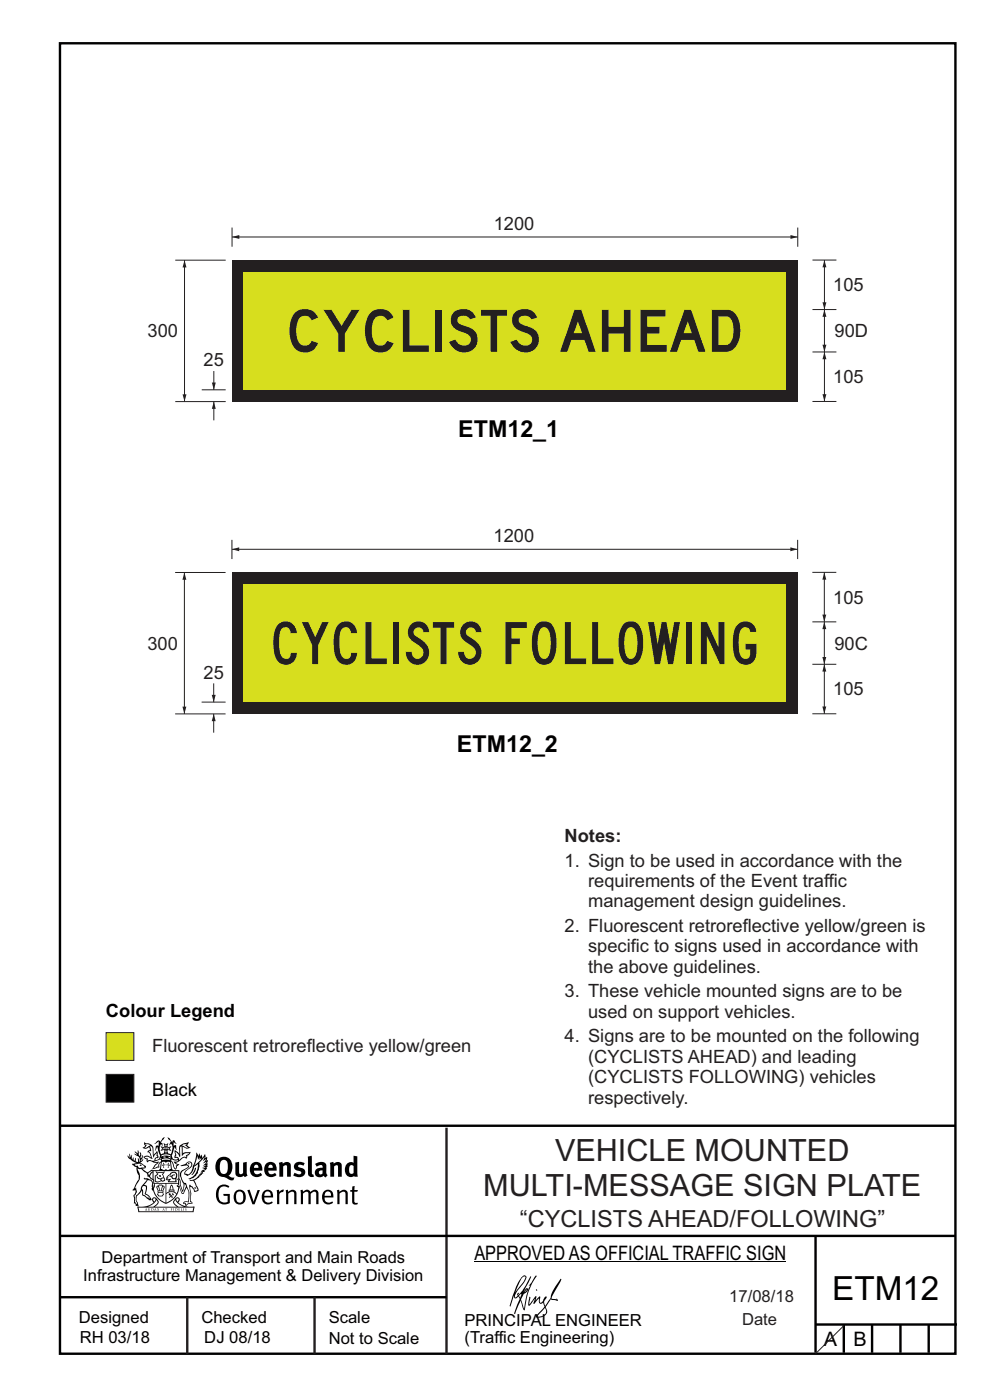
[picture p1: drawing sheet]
<svg xmlns="http://www.w3.org/2000/svg" width="210mm" height="297mm" viewBox="0 0 210 297" stroke-linecap="round" stroke-linejoin="round" font-family="sans-serif">
<path d="M12.7 9.2h190v278h-190zM12.7 238.8h190M12.7 275.2h82M12.7 262.2h190.1M173 262.1v24.9M173 281h30M179 281v6M185 281v6M191 281v6M197 281v6" fill="none" stroke="#000" stroke-width=".51"/>
<path d="M94.7 239.2v48M39.7 275.2v12M66.7 275.2v12" fill="none" stroke="#231f20" stroke-width=".51"/>
<g fill="#000">
<path d="M29.6 247.2l.2-.2 .3 .3z" fill-rule="evenodd"/>
<path d="M30.8 242.7l1.1 .3-.9 .5h-.4l.6-.6zM31.8 243.2h.2a2.44 2.44 0 0 1 .4 1.9l.1 .5 .7-1-.1 .6 .3 .3a.57 .57 0 0 0-.6 .7l-1-.1-.5 .2 .2-.5-.8-.3 .7-.1 .9 .5 .1-.1-.6-1.3-.2-.2 .5-.1zM30.7 242.2l-.1 .5 .2 .3-.6 .5a1.04 1.04 0 0 0 1.4-.2l.2 .7-.3 .1-.2 .4a.94 .94 0 0 1 .8 1l-.2-.1a1.16 1.16 0 0 0-1.5 0l.3 .4 .4 .1 .1 .6 .2 .1 .1-.2a.94 .94 0 0 1 1.1 .2h.8l-1.2 1.3a1.13 1.13 0 0 0 1.2-.2l.4-.1-.1-.4 .5-.8a.83 .83 0 0 0-.6 1.1l-.3-.1-.7 .4 1.1-1.4-.5 .1-.5-.1 1.3-.5-.1-.1-.9 .4v-.4l.2-.1 .3 .1 .1-.3-.2-.5v-.5l-.1-.4-.7 1v-.8a1.42 1.42 0 0 0-1.6-1.8z" fill-rule="evenodd"/>
<path d="M31 256.4l.1 .3h-.2zM31 256.3l-.3 .5 .4-.1 .2 .1z" fill-rule="evenodd"/>
<path d="M31.3 256.3h.3v.5a.25 .25 0 0 0 .2-.2 .25 .25 0 0 0-.1-.3h.1a.29 .29 0 0 1 0 .5 .29 .29 0 0 1-.4 0 .29 .29 0 0 1 0-.5z" fill-rule="evenodd"/>
<path d="M32.2 256.4a.22 .22 0 0 1 .3 .2 .22 .22 0 0 1-.3 .2zM32 256.3l.1 .5a.33 .33 0 0 0 .4 0 .33 .33 0 0 0 0-.5 .33 .33 0 0 0-.5 0z" fill-rule="evenodd"/>
<path d="M29.2 247.8l.3 .2a.61 .61 0 0 1 .8 .4l.3 .2a.8 .8 0 0 1 .6 1l.4 .1 .5 .5a1 1 0 0 1 .5 1.1l-.1 .6v-.4h-.1a.96 .96 0 0 0-.8-1.3l-.2-.2h-.7l-.1-.2-.1 .1 .1 .3h.6l-1.2 1.4-.2 .9-.4 .6a1.33 1.33 0 0 0-.5 1.9l.2 .5a1.26 1.26 0 0 1-.5-1.5l-.1-.3a1.56 1.56 0 0 0 .4-1.8l-.3 .3 .2-.6a3.2 3.2 0 0 0 .7-2.9zM30.4 251.6h.4a2.06 2.06 0 0 1-.1 1.7l.7 .5 .4 .4-.6-.1-.8-.6-.1-1a.51 .51 0 0 1 .1-.9zM28.6 247.1a1.52 1.52 0 0 1 2.1 .5l-1.1 .2-.2-.1-.1-.5-.5 .1zM27.5 244.7v.9l-.3-.4h-.1a3.1 3.1 0 0 0 1.9 1.6h-1l.5 .7 .5 .1 .1 1.1a1.84 1.84 0 0 1-.3 2.5l-.4 .9-.3 .3 .2 .2 .4-.2 .1 .5-.2 .4-.3 .2 .1 1.8 .2-.1 .3 .6h.1h.4l-.1-.5a1.3 1.3 0 0 1-.1-1.7l.9-1 .1 1 .6 .3 .5 .5 .1-.1 .2 .3h.5a1.85 1.85 0 0 0-1.2-1.4l.1-.3a1.39 1.39 0 0 0 0-1.4l-.5-.1 .5-.6a.66 .66 0 0 1 .9-.4 .66 .66 0 0 1 .3 .9l-.1 .5 .2-.1v.1l-.1 .3 .2 .5 .1-.2a2.24 2.24 0 0 0 .1-2.2 .73 .73 0 0 1-.7-.7 .73 .73 0 0 1 .6-.8v-.2a.94 .94 0 0 0-.9 .9 .48 .48 0 0 1-.1-.6 .48 .48 0 0 1 .5-.3l.5-.2a.51 .51 0 0 0-.8 .2l-.5 .2-1-.8 .6-.1 .2-.4-1.2-.7 .5-.5v-.3l-.5 .4 .1-.2a.69 .69 0 0 0 .2-1.1v.5l-.2 .2v-1l-.3-.2 .1 .5-.1 .2-.4-1.2v.7l-.6-.4 .5 .7-.6-.2 .3 .2a1 1 0 0 1 .7 1.5l-.2-.8v.8l-.5-.2v-.7l-.2 .6-.2-.1-.1-.6-.2 .5-.2-.3 .1-.7-.2 .5z" fill-rule="evenodd"/>
<path d="M32.9 256.4l.1 .3h-.2zM32.9 256.3l-.2 .5 .3-.1 .2 .1z" fill-rule="evenodd"/>
<path d="M33.7 249.3h.4l.1 .3h-.3z" fill-rule="evenodd"/>
<path d="M33.3 256.3h.2l.1 .2 .2-.2-.2 .2 .2 .3-.3-.2-.1 .2h-.1l.2-.2z" fill-rule="evenodd"/>
<path d="M34.7 256.4l.1 .3h-.2zM34.7 256.3l-.3 .5 .4-.1 .2 .1z" fill-rule="evenodd"/>
<path d="M34.2 250.2a.3 .3 0 0 0 .6 0 .3 .3 0 0 0-.6 0zM33.3 248.7l.3 .3-.3 .4a.79 .79 0 0 0 0 1.3l.8-.3-.1-.2a.55 .55 0 0 1-.7-.6l.1-.1 .2 .3 .3 .2 .8-.2-.4-.7 .4-.4-.7 .2zM33 248.5l1.1 .2 .9-.2-.4 .6 .4 1.2a.56 .56 0 0 1-.8 .3h-.2a.73 .73 0 0 1-.9 .2 .73 .73 0 0 1-.3-1v-.4l.6-.4z" fill-rule="evenodd"/>
<path d="M34.5 251.8h.2v.2l-.2 .6h-.2zM33.6 253h.9v.2a.55 .55 0 0 1-.8 .4v-.1l-.2-.1zM33.4 251.8h.2l.2 .8h-.2zM33.6 252.7h.8l.1 .2h-.8zM33.8 251.5h.5l-.2 1.1h-.1zM33.3 251.6l-.1 .3 .3 1.1a.48 .48 0 0 0-.1 .5 .48 .48 0 0 0 .5 .3h.5a.49 .49 0 0 0 .2-.8l.3-1.1-.1-.3a1.42 1.42 0 0 0-1.5 0z" fill-rule="evenodd"/>
<path d="M34.6 246.7l.2 .1v.3h.3l-.3 .1-.1 .5v-.5h-.4l.4-.1z" fill-rule="evenodd"/>
<path d="M35 256.3h.5l-.2 .1v.4h-.2l.1-.4z" fill-rule="evenodd"/>
<path d="M34.3 246.6a.57 .57 0 0 1 .9 .2 .57 .57 0 0 1 .9-.2l.2 1.4h-.2a.57 .57 0 0 1-.9 0 .69 .69 0 0 1-1.1 0zM34.2 245.8l-.3 2.2-.2 .3h3l-.2-.3-.3-2.2h-.2v.3l-.8-.1-.8 .1v-.3z" fill-rule="evenodd"/>
<path d="M34.2 245.2a1.51 1.51 0 0 1 2 .2 2.67 2.67 0 0 0-2.1 0zM35.7 245.4l.4 .1 .1 .3-.4-.2zM34.6 245.4l.5-.1 .1 .3h-.4zM34 245.6l.3 .1-.3 .1zM34.9 244.7l.3-.2 .3 .2zM34.9 243.4h.2v.4h-.2zM35 242.9l.2 .1 .2-.1-.1 .3h-.2zM35.1 244.1h.2l.1 .3-.2-.1-.2 .1zM35.3 243.4h.2v.4h-.2zM34.4 243.4l.3 .1 .1 .3-.4 .1 .2-.2zM35.7 243.5l.3-.1-.2 .3 .2 .2-.4-.1zM32.7 242.7l1-.5-.1 1-.2-.2-.3 .1-.3 1.1 .5-.9 .3 .8a1.84 1.84 0 0 1 .2 1.8l.4 .1a2.48 2.48 0 0 1 2.2 0l.2-.3-.2-.6 .7-1.8 .4 .7-.2-1.1h-.2l-.2 .2v-.9l.6 .5-.6-.8-.3 .1-.1 .4-.5-.9-.5-.3 .2 .4 .6 .6-.5 .8 .4-.4a2.06 2.06 0 0 1 0 2.3l-.5-.2-.2-.6 .1-.1 .8 .2-.4-.5 .4-.5-.7 .2-.2-.2 .2-.7-.5 .3-.5-.3 .2 .7-.2 .2-.7-.2 .4 .5-.4 .5 .8-.2 .1 .1-.2 .6-.5 .2a2.02 2.02 0 0 1 0-2.2l.3 .5-.1-.7-.3-.1 .8-1.2-.4 .3-.5 .8-.2-.3a.8 .8 0 0 0-.8 .5z" fill-rule="evenodd"/>
<path d="M35.6 246.7l.2 .1-.1 .3 .4 .1h-.4v.5l-.1-.5-.3-.1h.3z" fill-rule="evenodd"/>
<path d="M36 252.5h.8v.3h-.8zM36.4 251.5l.2 .9h-.4zM36.4 251.3l-.3 .5-.1 .6h-.2v.4l-.7 .4 .2 .1a1.48 1.48 0 0 1 2.1 .1l.2-.1-.6-.5v-.4h-.2l-.1-.6z" fill-rule="evenodd"/>
<path d="M36.2 256.3h.3l-.1 .1v.1h.1l-.1 .1v.2h-.2z" fill-rule="evenodd"/>
<path d="M36.7 256.3h.2v.5h-.2z" fill-rule="evenodd"/>
<path d="M35.8 253.2h.4l.1 .4 .3-.3-.2-.2a.38 .38 0 0 1 .5 .5l-.2-.2-.3 .3 .3 .2-.3 .3-.1-.4-.4 .3-.1-.1 .4-.3-.1-.2-.2 .1z" fill-rule="evenodd"/>
<path d="M35.6 249.6l.7-.4a.58 .58 0 0 1 1-.2 .58 .58 0 0 1-.4 1l-.3-.3a.43 .43 0 0 1 .6-.4v-.1a.57 .57 0 0 0-.8 .2h-.2l-.3 .1 .4 .2a.55 .55 0 0 0 .9 .4v.5h-1.3l.3-.4-.1-.2-.6 .2 .2-.3-.2-.1zM35.4 249.6l-.1 .2a.39 .39 0 0 0 .2 .6l.3-.1-.2 .5h1.9l-.1-.8a.86 .86 0 0 0-.1-1.3 .86 .86 0 0 0-1.3 .4z" fill-rule="evenodd"/>
<path d="M37.3 256.4a.22 .22 0 0 1 .3 .2 .22 .22 0 0 1-.3 .2zM37.1 256.3v.5a.33 .33 0 0 0 .5 0 .33 .33 0 0 0 0-.5 .33 .33 0 0 0-.5 0z" fill-rule="evenodd"/>
<path d="M37.8 256.3h.4l-.2 .1v.1h.1l-.1 .1v.2h.2h-.4z" fill-rule="evenodd"/>
<path d="M32.4 248.2h5.6v2.1l-.2-.1v-1.8h-5.2v2.6h5.2v-.8l.1 .2-.1 1.1v-.4h-2.5v4a4.1 4.1 0 0 0 2.6-3.5l.1-.1a4 4 0 0 1-2.8 3.9 4.2 4.2 0 0 1-2.8-4.7l.1 1.2 .1-.1a3.8 3.8 0 0 0 2.5 3.3v-4h-2.5l-.2-.8z" fill-rule="evenodd"/>
<path d="M38.4 256.3h.2l-.1 .4 .2 .1h-.3z" fill-rule="evenodd"/>
<path d="M38.5 243l.5-.3 .7-.1-.6 .4 .8 .5h-.3zM38.3 243.3l.2-.1 .1 2a1.69 1.69 0 0 1 1.6-.6l-.8 .5 .1 .4a1.1 1.1 0 0 0-1.5 .6l-.1-.4-.2-.2-.5-.1 .3-.4-.3-.6a1.42 1.42 0 0 1 .8 1.1l.2-.2zM37.1 243.9l.1 1.1-.2 .2 .1 .5h.5l.1 .2a.96 .96 0 0 1-1.1-.2l-.1 .2a1.06 1.06 0 0 0 1.3 .2v.1a.72 .72 0 0 1-1 .2l.3 .4 .6 .3-.4 .1-.1 .7-.2-.3-.4-1.1-.4-.4 .4 .8a1.54 1.54 0 0 0 .7 1.2l.2-.2a.58 .58 0 0 1 .4-.8l.2-.2-.3 .1-.5-.3 .9-.5a.93 .93 0 0 1 1.2-.6v.2l.2-.1 .1-.5a.99 .99 0 0 0 .7-.9l-1.3 .2-.3 .2-.1-1.4 .9 .4 .9-.3-.4-.1-.5-.3 .4-.8-.6 .3a1.46 1.46 0 0 0-1.4 2.1v.3l-.2-.4z" fill-rule="evenodd"/>
<path d="M38.9 256.3h.2v.5h-.2z" fill-rule="evenodd"/>
<path d="M39.3 256.3h.2l-.1 .1 .2 .3-.2 .1h-.1v-.1h.2z" fill-rule="evenodd"/>
<path d="M29.4 256.2h11.6l-.1 .8h-11.4zM31.3 256l.5-.2a2.48 2.48 0 0 0 1.4-1.3l.3 .6-.5 .6-.5 .3zM32.5 254.3l.3-.1 .2 .1-.3 .6zM37.2 254.5a2.65 2.65 0 0 0 1.8 1.5h-1.1l-.5-.3-.5-.6zM37.4 254.3l.2-.1 .3 .1-.3 .6zM29.2 255.9l.1 1.3h11.8l.2-1.1-.2-.2a4.1 4.1 0 0 1-3.3-.8l.3-.4-.1-.6a1.06 1.06 0 0 0-1.3 .9l.2 .5 .6 .5h-4.7l.3-.2a.84 .84 0 0 0 .6-.7 .84 .84 0 0 0-.5-.8l-.3-.3-.5 .1-.1 .6 .3 .4a4.2 4.2 0 0 1-3.4 .8z" fill-rule="evenodd"/>
<path d="M41.3 247.8l.3-.1-.2 .8-.6 .7h-.2l.5-.6z" fill-rule="evenodd"/>
<path d="M41.2 251.9h.3l.2 .2h-.4z" fill-rule="evenodd"/>
<path d="M39.7 246.8l.3-.2 .5 .2a.88 .88 0 0 1-.6 1.1 1.22 1.22 0 0 0-.8 1.3l.5 .1a.72 .72 0 0 0 .9-.3l.5-.9 .2-.6 .8-.5v.2a2.85 2.85 0 0 1-2 2.8l.1 .1a2.13 2.13 0 0 0 1.9-1.4v-.3a2.01 2.01 0 0 0 .3-1.7l1.1-1.3-.4 1 .7-.5-.7 .9 .8-.4-.8 .9 .7-.2-.9 .6 .8-.2-.8 .5h.7l-.8 .3 .3 .1-.4 .1 .2 .3h-.4l.2 .3h-.4l.1 .2h-.1a2.16 2.16 0 0 1-2 1.1l.1 .1h.4a.76 .76 0 0 1 .7 .8l.5 1.2-.6 .1a1.45 1.45 0 0 0-1.1-1.3l.2 1.8-.1 1.9 .4 .2a1.07 1.07 0 0 0-1.2 .4v-.2l-.5-.2a.87 .87 0 0 1 1.1-.1v-.8a4.4 4.4 0 0 0-.6-3l-.1-.4-.2 .1a2.16 2.16 0 0 1-.7-2.2l.3-.4 1.2-.8a.55 .55 0 0 0-.4-.7zM37.8 250.2a.76 .76 0 0 1 .3 1l.6 1.6 .4-1.6 .2 .1a.61 .61 0 0 1-.1 .9l-.3 .8-.2 .1-.7-1.7-.3 .2a1.18 1.18 0 0 0 .1-1.4zM41.8 245.2l.2 .8 .3-.5v.6l.4-.5a1.9 1.9 0 0 1-1.2 1.4l-.3 .3zM38.2 247.3l1.4-.1 .2 .1v.3l-.5 .3a1.26 1.26 0 0 0-.9 1.9l.2 .7a1.84 1.84 0 0 1 .1 2l-.4-1.3a.96 .96 0 0 0-.4-1.2l-.4 .2a.78 .78 0 0 1 0 1.3l.1 .2 .4 .1 .4 1.1a.38 .38 0 0 0 .2 .3 .38 .38 0 0 0 .4 0l.6-1.2a2.94 2.94 0 0 1 .4 2.5l-.1 .4h-.8l-.3 .3v.2h.4l.1 .4 .2 .1a1.02 1.02 0 0 1 1.3-.5v-.4l-.3-.1 .1-1.8-.3-1.4 .1 .1a1.14 1.14 0 0 1 .8 1 .63 .63 0 0 0 .8-.2 .63 .63 0 0 0-.2-.9l-.6-1.3 .9-.6 .2-.3h.3l-.1-.2 .4-.1-.1-.2h.3l-.1-.3 .5-.1-.2-.2 .6-.4v-.2h-.2l.4-.5h-.3l.3-.5-.4 .1 .4-.5v-.3l-.3 .1 .2-.6-.1-.2-.4 .3v-.9l-.6 .9-.2-.8-.2 .5-.3-.8-.1 .7-.5-.8-.1 1.4-.6 1.8a1.81 1.81 0 0 1-1 1.5l-.6-.2a1.75 1.75 0 0 1 1.1-1.3 .75 .75 0 0 0 .1-1.2 .75 .75 0 0 0-1.2 .4z" fill-rule="evenodd"/>
<path d="M46.4 251.7a1.72 1.72 0 0 1 2.3 0l-.3 .3a1.24 1.24 0 0 0-1.4-.2 1.24 1.24 0 0 0-.6 1.3 1.49 1.49 0 0 0 1.2 2l.7-.1v-1.3h-.8l-.1-.4h1.3v1.9a1.93 1.93 0 0 1-2.2-.1 1.93 1.93 0 0 1-.7-2.1l.2-.8z" fill-rule="evenodd"/>
<path d="M47 246.2a2.55 2.55 0 0 0 0 2.7l.3 .1a.81 .81 0 0 0 1-.9v-.6a1.04 1.04 0 0 0-1.1-1.4zM46.3 245.8a1.82 1.82 0 0 1 2.1-.2 1.82 1.82 0 0 1 .9 1.9 2.29 2.29 0 0 1-.8 1.9l.7 .4h.5l-.2 .5a2.87 2.87 0 0 1-2-.6 2.12 2.12 0 0 1-1.7-3.1z" fill-rule="evenodd"/>
<path d="M50.4 252.9a1.65 1.65 0 0 0 .2 2.2 .99 .99 0 0 0 1-1.4 .78 .78 0 0 0-.4-.8 .78 .78 0 0 0-.8 0zM50 252.6a1.33 1.33 0 0 1 1.6 0 1.33 1.33 0 0 1 .5 1.4 1.31 1.31 0 0 1-1.3 1.5 1.31 1.31 0 0 1-1.2-1.6v-.5z" fill-rule="evenodd"/>
<path d="M49.9 246.6l.8-.1v2a.46 .46 0 0 0 .3 .6 .46 .46 0 0 0 .6-.3v-2.2l.7-.1v2.3l.2 .6-.5 .3-.3-.3a1.02 1.02 0 0 1-1.2 .3 1.02 1.02 0 0 1-.6-1.1z" fill-rule="evenodd"/>
<path d="M52.5 252.5l.4-.1 .9 2.6 .8-2.5h.5l-1.1 3h-.5z" fill-rule="evenodd"/>
<path d="M54 247.3l-.1 .5h.9a.49 .49 0 0 0-.2-.6 .49 .49 0 0 0-.6 .1zM53.4 246.9a1.34 1.34 0 0 1 1.6-.2 1.34 1.34 0 0 1 .6 1.5v.1h-1.7a.77 .77 0 0 0 .5 .8 .77 .77 0 0 0 .9-.3l.3 .5a1.59 1.59 0 0 1-2 .1 1.59 1.59 0 0 1-.5-2z" fill-rule="evenodd"/>
<path d="M56.3 253l-.2 .7h1.3a.7 .7 0 0 0-.3-.8 .7 .7 0 0 0-.8 .1zM55.9 252.8a1.22 1.22 0 0 1 1.5-.2 1.22 1.22 0 0 1 .5 1.4h-1.8a.93 .93 0 0 0 .5 1.1 .93 .93 0 0 0 1.1-.3l.2 .3a1.43 1.43 0 0 1-1.8 .2 1.43 1.43 0 0 1-.6-1.7z" fill-rule="evenodd"/>
<path d="M57 247.3l-.1 .5h1a.49 .49 0 0 0-.2-.6 .49 .49 0 0 0-.7 .1zM56.4 246.9a1.34 1.34 0 0 1 1.6-.2 1.34 1.34 0 0 1 .7 1.5v.1h-1.8a.77 .77 0 0 0 .5 .8 .77 .77 0 0 0 .9-.3l.4 .5a1.59 1.59 0 0 1-2.1 .1 1.59 1.59 0 0 1-.5-2z" fill-rule="evenodd"/>
<path d="M58.7 252.5l.4-.1 .1 .5 .4-.4 .6-.1-.2 .5a.66 .66 0 0 0-.8 .7v1.9h-.4z" fill-rule="evenodd"/>
<path d="M59.2 246.7l.7-.2 .1 .4a.95 .95 0 0 1 1-.4 .95 .95 0 0 1 .7 .9v2.2h-.8v-2.2a.46 .46 0 0 0-.8 .1v2.1h-.8z" fill-rule="evenodd"/>
<path d="M60.6 252.5l.4-.1 .1 .5a.94 .94 0 0 1 1-.5 .94 .94 0 0 1 .8 .8v2.3h-.5l-.1-2.6a.81 .81 0 0 0-1.2 .3v2.3h-.4z" fill-rule="evenodd"/>
<path d="M62.6 246.9a1.75 1.75 0 0 1 2-.1l-.2 .5-.6-.2a.43 .43 0 0 0-.6 .3l.4 .3a1.04 1.04 0 0 1 1.2 1.1 1.04 1.04 0 0 1-1.4 .9l-1.2-.3 .3-.6 1 .3 .4-.3a.88 .88 0 0 0-1-.5l-.4-.3-.1-.3z" fill-rule="evenodd"/>
<path d="M65.3 245.4l.8-.2 .1 3.8 .3 .1 .1 .5a.88 .88 0 0 1-1-.1 .88 .88 0 0 1-.3-.9z" fill-rule="evenodd"/>
<path d="M63.7 252.5l.5-.1 .1 .4 .4-.3a.78 .78 0 0 1 1.1 .4 .9 .9 0 0 1 1-.5 .9 .9 0 0 1 .8 .8v2.3h-.5l-.1-2.5a.67 .67 0 0 0-1.1 .3v2.2h-.5v-2.4l-.4-.3-.7 .4v2.3h-.5z" fill-rule="evenodd"/>
<path d="M67.8 248.4a.43 .43 0 0 0-.1 .7 .43 .43 0 0 0 .7-.2v-.6zM66.8 246.9a1.7 1.7 0 0 1 2.4 .1v1.9l.3 .4-.4 .5-.5-.4a1.03 1.03 0 0 1-1.7-.1 1.03 1.03 0 0 1 .8-1.5l.7-.1v-.4a.8 .8 0 0 0-1.2 .2z" fill-rule="evenodd"/>
<path d="M69 253l-.1 .7h1.3a.7 .7 0 0 0-.3-.8 .7 .7 0 0 0-.9 .1zM68.7 252.8a1.22 1.22 0 0 1 1.5-.2 1.22 1.22 0 0 1 .5 1.4h-1.8a.93 .93 0 0 0 .4 1.1 .93 .93 0 0 0 1.2-.3l.1 .3a1.44 1.44 0 0 1-1.7 .2 1.44 1.44 0 0 1-.6-1.7z" fill-rule="evenodd"/>
<path d="M70 246.7l.7-.2 .1 .4a.95 .95 0 0 1 1-.4 .95 .95 0 0 1 .7 .9v2.2h-.8v-2.2a.46 .46 0 0 0-.8 .1v2.1h-.8z" fill-rule="evenodd"/>
<path d="M71.4 252.5l.5-.1 .1 .5a.94 .94 0 0 1 1-.5 .94 .94 0 0 1 .8 .8v2.3h-.5l-.1-2.6a.81 .81 0 0 0-1.2 .3v2.3h-.4z" fill-rule="evenodd"/>
<path d="M74.3 247.2a1.48 1.48 0 0 0 0 1.8h.5l.2-.2v-1.4l-.3-.2zM75 245.2l.8 .1 .1 4.3h-.7l-.1-.1a1.26 1.26 0 0 1-1.4 0 1.26 1.26 0 0 1-.5-1.4 1.29 1.29 0 0 1 .4-1.3 1.29 1.29 0 0 1 1.4-.1z" fill-rule="evenodd"/>
<path d="M74.7 251.7l.5-.1v.9h.7l-.1 .3h-.6v2.2l.1 .1h.5l.1 .3a.75 .75 0 0 1-1.2-.5v-2.1h-.4v-.3h.4z" fill-rule="evenodd"/>
<circle cx="40" cy="246.8" r=".17"/>
</g>
<path d="M100.6 267.7h66.2" fill="none" stroke="#000" stroke-width=".21"/>
<g fill="#000001">
<path d="M111.6 273.7l.2-.2-.5 .7zM110.4 274.5l.3 .1-.3 .7-.3-.4zM110.9 270.9l.5-.1a9.3 9.3 0 0 1-2 3.2l-.1 .2 1-2.5zM110.6 271a14.7 14.7 0 0 0-2.2 4.9l-.3 1.2 .1 .1 .8-2.4a.42 .42 0 0 0 .2 .7 .42 .42 0 0 0 .6-.3l.2-.2 .2 .6-1.1 3.1h.2l1.1-2.8 .6 1.9 .2 .2 .2-.5a13.5 13.5 0 0 1 2-6.2l.5-.5-.2-.2-1.6 2.1 .4-.1a14.9 14.9 0 0 0-1.3 5.1l-.4-1.2a1.39 1.39 0 0 1 .2-1.8l.1-.2a.92 .92 0 0 0 .8-1.2 .75 .75 0 0 0-.7 .7l-.2 .2 1.6-3.4h-.1l-.4 .7a10.5 10.5 0 0 1-2.2 3.2l.2-.4a.32 .32 0 0 0-.4 .2 .32 .32 0 0 0 .1 .4l-.5 .4a3.2 3.2 0 0 1 1.1-2.3l.5-.6a2.49 2.49 0 0 0 .7-1.6l-.3-.2z" fill-rule="evenodd"/>
<path d="M115.6 277.5a1.15 1.15 0 0 1 .1 1.3 1.15 1.15 0 0 1-1.2 .5h-.5zM112.3 275.1l-.3 1.7 .3 .2 1.2-1.5-.3 1.1 1.1-1.2a.94 .94 0 0 0 .4 1.2l.5-.3 .3 .9-1.2 1.3a.98 .98 0 0 0-.5 1 1.9 1.9 0 0 0 2.3-1.3l-.1-.3a1.02 1.02 0 0 1 .3-1.4l.5-.9 1.5 .3-.2-.5v.3l-1.1-.2v-.2l2-3.6 .1-.3-.1-.1-1.8 2.7a6.6 6.6 0 0 1-1.5 3l-.2-.2a1.01 1.01 0 0 1 .4-1.4l.1-.2-.3-.2-.3 .5-.2 .5-.5 .4-.2-.4 .1-.9-.2-.1-.8 .9 .2-.9h-.1l-1.4 1.7 .2-1.4v-.1z" fill-rule="evenodd"/>
<path d="M113.7 273.5l.3 .3h-.3z" fill-rule="evenodd"/>
</g>
<path d="M22.5 227.9h5.9v5.9h-5.9z" fill-rule="evenodd" fill="#000" stroke="#231f20" stroke-width=".21"/>
<path d="M22.5 219.1h5.9v5.9h-5.9z" fill-rule="evenodd" fill="#d7de1e" stroke="#231f20" stroke-width=".21"/>
<path d="M49.2 55.2h120v30h-120z" fill-rule="evenodd" fill="#231f20"/>
<path d="M51.7 57.7h115v25h-115z" fill-rule="evenodd" fill="#d7de1e"/>
<path d="M49.2 50.3h120" fill="none" stroke="#231f20" stroke-width=".21"/>
<g fill="#231f20">
<path d="M167.7 49.9l1.5 .4-1.5 .4z"/>
<path d="M49.2 50.3l1.6-.4v.8z"/>
</g>
<path d="M169.2 48.3v4M174.9 74.7v10.5" fill="none" stroke="#231f20" stroke-width=".21"/>
<g fill="#231f20">
<path d="M174.5 83.6h.8l-.4 1.6z"/>
<path d="M174.9 74.7l.4 1.5h-.8z"/>
</g>
<path d="M174.9 65.7v9" fill="none" stroke="#231f20" stroke-width=".21"/>
<g fill="#231f20">
<path d="M174.5 73.1h.8l-.4 1.6z"/>
<path d="M174.9 65.7l.4 1.5h-.8z"/>
</g>
<path d="M49.2 48.3v4M174.9 55.2v10.5M172.3 74.7h5.1M172.3 85.2h5.1" fill="none" stroke="#231f20" stroke-width=".21"/>
<g fill="#231f20">
<path d="M174.5 64.1h.8l-.4 1.6z"/>
<path d="M174.9 55.2l.4 1.5h-.8z"/>
</g>
<path d="M172.3 55.2h5.1M172.3 65.7h5.1M45.4 85.2v4" fill="none" stroke="#231f20" stroke-width=".21"/>
<path d="M45.4 85.2l.4 1.5h-.9z" fill="#231f20"/>
<path d="M45.4 78.7v4" fill="none" stroke="#231f20" stroke-width=".21"/>
<path d="M44.9 81.2h.9l-.4 1.5z" fill="#231f20"/>
<path d="M37.2 55.2h10.7M39.1 55.2v30M37.2 85.2h10.7M42.8 82.7h5.1" fill="none" stroke="#231f20" stroke-width=".21"/>
<g fill="#231f20">
<path d="M38.7 83.7h.9l-.5 1.5z"/>
<path d="M39.1 55.2l.5 1.5h-.9z"/>
<path d="M49.2 121.4h120v30h-120z" fill-rule="evenodd"/>
</g>
<path d="M51.7 123.9h115v25h-115z" fill-rule="evenodd" fill="#d7de1e"/>
<path d="M49.2 116.5h120" fill="none" stroke="#231f20" stroke-width=".21"/>
<g fill="#231f20">
<path d="M167.7 116.1l1.5 .4-1.5 .4z"/>
<path d="M49.2 116.5l1.5-.4v.8z"/>
</g>
<path d="M169.2 114.5v4.1M174.9 140.9v10.5" fill="none" stroke="#231f20" stroke-width=".21"/>
<g fill="#231f20">
<path d="M174.4 149.9h.9l-.4 1.5z"/>
<path d="M174.9 140.9l.4 1.6h-.9z"/>
</g>
<path d="M174.9 131.9v9" fill="none" stroke="#231f20" stroke-width=".21"/>
<g fill="#231f20">
<path d="M174.4 139.4h.9l-.4 1.5z"/>
<path d="M174.9 131.9l.4 1.6h-.9z"/>
</g>
<path d="M49.2 114.5v4.1M45.3 151.4v4M172.3 140.9h5.1M172.3 151.4h5.1" fill="none" stroke="#231f20" stroke-width=".21"/>
<path d="M45.3 151.4l.4 1.6h-.8z" fill="#231f20"/>
<path d="M45.3 145v4" fill="none" stroke="#231f20" stroke-width=".21"/>
<path d="M44.9 147.4h.8l-.4 1.6z" fill="#231f20"/>
<path d="M37.2 121.4h10.6M39.1 121.4v30M37.2 151.4h10.6M42.8 148.9h5" fill="none" stroke="#231f20" stroke-width=".21"/>
<g fill="#231f20">
<path d="M38.7 149.9h.8l-.4 1.5z"/>
<path d="M39.1 121.4l.4 1.6h-.8z"/>
</g>
<path d="M174.9 121.4v10.5" fill="none" stroke="#231f20" stroke-width=".21"/>
<g fill="#231f20">
<path d="M174.4 130.4h.9l-.4 1.5z"/>
<path d="M174.9 121.4l.4 1.6h-.9z"/>
</g>
<path d="M172.3 121.4h5.1M172.3 131.9h5.1M179 281.2l-6 6" fill="none" stroke="#231f20" stroke-width=".21"/>
<g font-size="12.4" fill="#231f20">
<text x="60.5" y="74.6">CYCLISTS AHEAD</text>
<text x="57.2" y="140.9">CYCLISTS FOLLOWING</text>
</g>
<text font-size="7.1" x="176.5" y="275.7">ETM12</text>
<g font-size="6.5" fill="#231f20">
<text x="117.7" y="246.4">VEHICLE MOUNTED</text>
<text x="102.5" y="253.7">MULTI-MESSAGE SIGN PLATE</text>
</g>
<text font-size="5" fill="#231f20" x="110.3" y="260.2">“CYCLISTS AHEAD/FOLLOWING”</text>
<g font-size="4.9">
<text x="97.2" y="92.7">ETM12_1</text>
<text x="96.9" y="159.6">ETM12_2</text>
</g>
<g font-size="4.2">
<text x="100.6" y="267.2">APPROVED AS OFFICIAL TRAFFIC SIGN</text>
<text x="174.7" y="285.6">A</text>
<text x="181" y="285.6">B</text>
</g>
<g font-size="3.9" fill="#231f20">
<text x="104.7" y="48.8">1200</text>
<text x="176.8" y="61.8">105</text>
<text x="31.3" y="71.6">300</text>
<text x="177" y="71.6">90D</text>
<text x="43.2" y="77.7">25</text>
<text x="176.8" y="81.3">105</text>
<text x="104.7" y="115">1200</text>
<text x="176.7" y="128">105</text>
<text x="31.3" y="137.8">300</text>
<text x="177" y="137.8">90C</text>
<text x="43.2" y="144">25</text>
<text x="176.7" y="147.5">105</text>
<text x="119.8" y="178.6">Notes:</text>
<text x="119.8" y="183.8">1. Sign to be used in accordance with the</text>
<text x="124.8" y="188.2">requirements of the Event traffic</text>
<text x="119.8" y="197.7">2. Fluorescent retroreflective yellow/green is</text>
<text x="124.8" y="192.5">management design guidelines.</text>
<text x="124.8" y="202">specific to signs used in accordance with</text>
<text x="124.8" y="206.4">the above guidelines.</text>
<text x="119.8" y="211.6">3. These vehicle mounted signs are to be</text>
<text x="124.8" y="215.9">used on support vehicles.</text>
<text x="119.8" y="221.1">4. Signs are to be mounted on the following</text>
<text x="32.3" y="223.1">Fluorescent retroreflective yellow/green</text>
<text x="124.8" y="225.4">(CYCLISTS AHEAD) and leading</text>
<text x="124.8" y="229.8">(CYCLISTS FOLLOWING) vehicles</text>
<text x="124.8" y="234.1">respectively.</text>
</g>
<g font-size="3.9">
<text x="22.5" y="215.7">Colour Legend</text>
<text x="32.3" y="232.5">Black</text>
</g>
<g font-size="3.5">
<text x="21.6" y="267.9">Department of Transport and Main Roads</text>
<text x="17.7" y="271.8">Infrastructure Management &amp; Delivery Division</text>
<text x="16.7" y="280.6">Designed</text>
<text x="42.7" y="280.6">Checked</text>
<text x="69.7" y="280.6">Scale</text>
<text x="98.5" y="281.3">PRINCIPAL ENGINEER</text>
<text x="16.9" y="284.8">RH 03/18</text>
<text x="43.3" y="284.9">DJ 08/18</text>
<text x="69.7" y="285.2">Not to Scale</text>
<text x="98.5" y="284.8">(Traffic Engineering)</text>
</g>
<g font-size="3.5" fill="#231f20">
<text x="154.7" y="276.2">17/08/18</text>
<text x="157.4" y="281.2">Date</text>
</g>
</svg>
